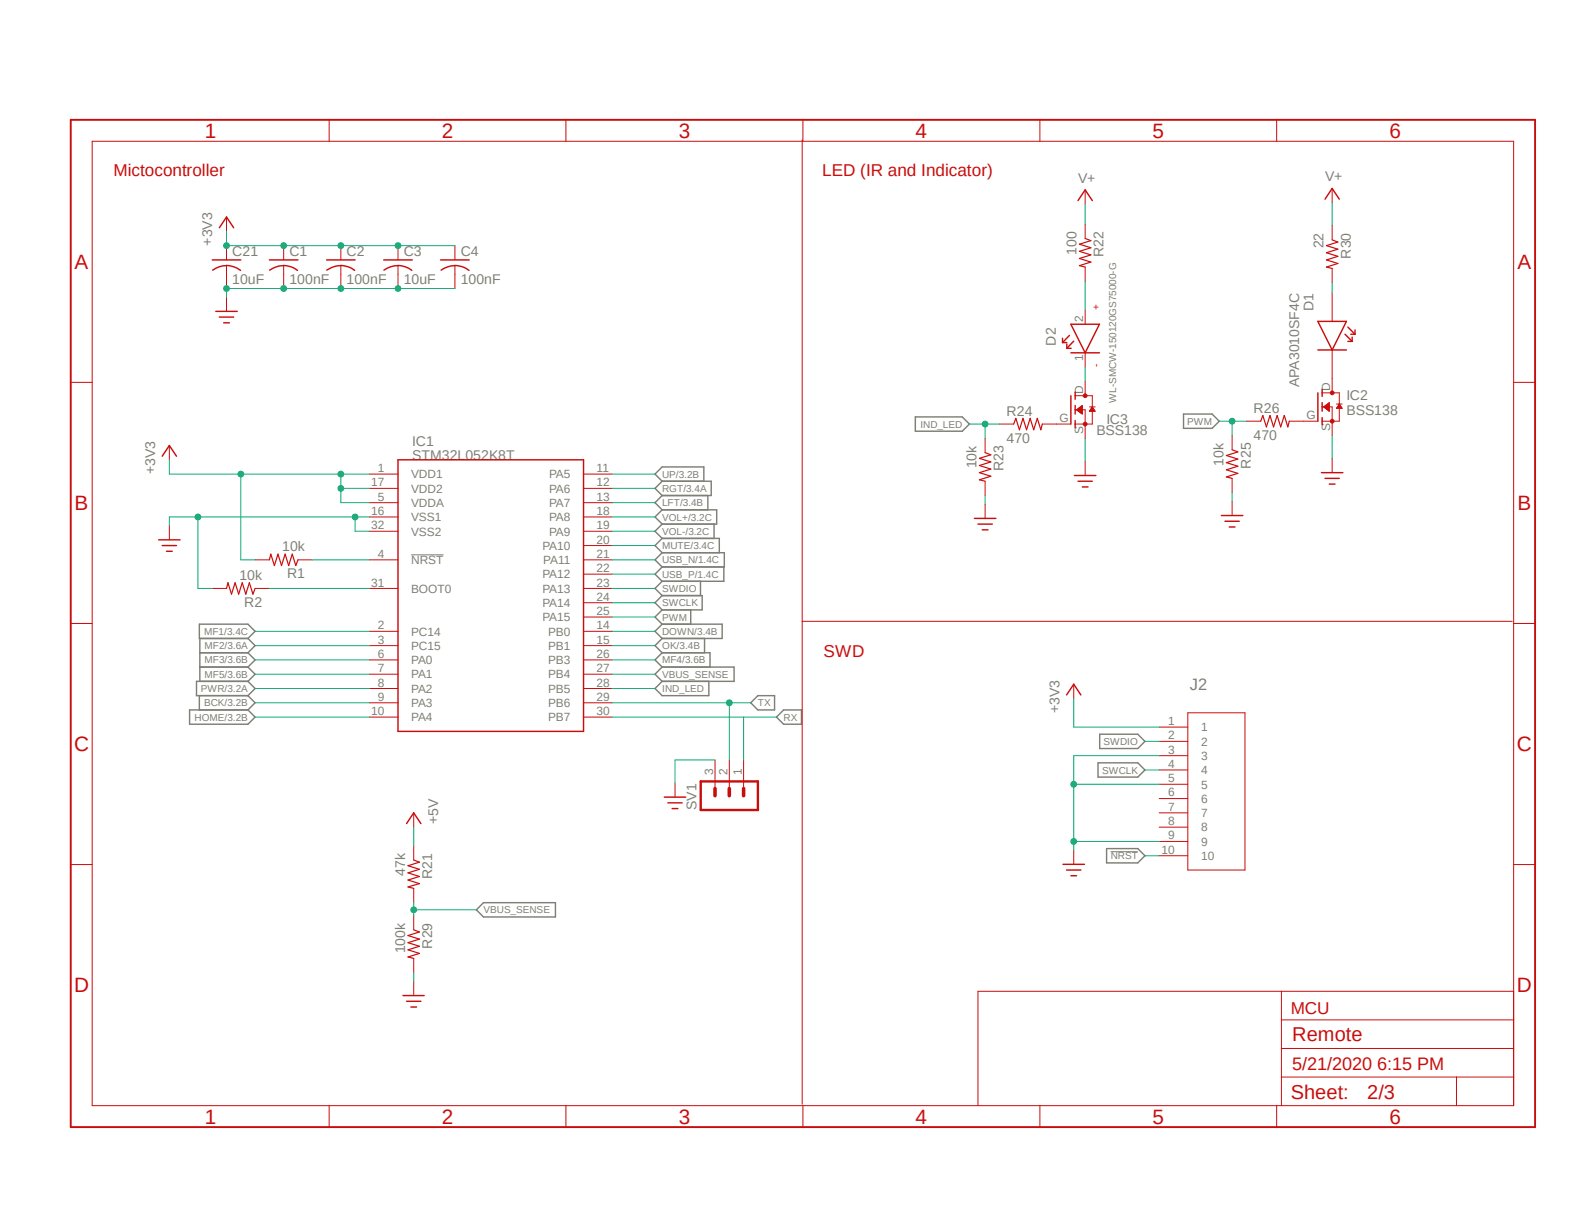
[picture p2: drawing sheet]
<svg xmlns="http://www.w3.org/2000/svg" width="279mm" height="216mm" viewBox="0 0 279 216" stroke-linecap="round" stroke-linejoin="round" font-family="sans-serif">
<path d="M12.1 21l261.1 179.8M273.2 21l-261.1 179.8" fill="none" stroke="#fff" stroke-width=".18"/>
<path d="M73.1 98.6h5.7M197.4 151.3h4.8" fill="none" stroke="#7e8075" stroke-width=".18"/>
<g fill="none" stroke="#7e8075" stroke-width=".25">
<path d="M162.7 74.1h8.3l1.3 1.3-1.3 1.2h-8.3zM210.4 73.6h5l1.3 1.2-1.3 1.3h-5zM117.7 85.5l-1.3-1.3 1.3-1.2h7.4v2.5M117.7 85.5h8.7v2.6h-8.7M117.7 85.5l-1.3 1.3 1.3 1.3M117.7 88.1l-1.3 1.2 1.3 1.3M117.7 90.6h9.7v2.5h-9.7M117.7 90.6l-1.3 1.3 1.3 1.2M117.7 93.1l-1.3 1.3 1.3 1.3M117.7 95.7h10.1v2.5M117.7 95.7l-1.3 1.2 1.3 1.3M117.7 98.2h11v2.6h-11"/>
<path d="M117.7 98.2l-1.3 1.3 1.3 1.3M125.8 88.1v2.5M126.9 93.1v2.6M35.4 110.9h8.7l1.2 1.3-1.2 1.3h-8.7zM35.5 118.5h8.6M35.5 116h8.6M35.5 113.5v7.6M44.1 116l1.2 1.3-1.2 1.2M44.1 113.5l1.2 1.2-1.2 1.3M44.1 118.5l1.2 1.3-1.2 1.3M117.7 110.9h10.7v2.6h-10.7M117.7 118.5h12.8v2.6h-12.8"/>
<path d="M117.7 116h8.5v2.5M117.7 100.8l-1.3 1.2 1.3 1.3M117.7 103.3l-1.3 1.3 1.3 1.2M117.7 105.8h7.1v2.6h-7.1M117.7 105.8l-1.3 1.3 1.3 1.3M117.7 108.4l-1.3 1.2 1.3 1.3M117.7 110.9l-1.3 1.3 1.3 1.3M117.7 113.5l-1.3 1.2 1.3 1.3M117.7 116l-1.3 1.3 1.3 1.2M117.7 118.5l-1.3 1.3 1.3 1.3M122.8 108.4v2.5M124.5 103.3v2.5"/>
<path d="M125.2 113.5v2.5M128.7 100.8v2.5h-11M33.7 126.2h10.4l1.2 1.2-1.2 1.3h-10.4zM35.4 123.6v2.6M44.1 121.1l1.2 1.2-1.2 1.3M44.1 121.1h-9.2v2.5h9.2M44.1 123.6l1.2 1.3-1.2 1.3M117.7 121.1l-1.3 1.2 1.3 1.3h8.3v-2.5M134.7 123.6h3v2.6h-3l-1.3-1.3zM138 127.4l1.3-1.2h3.2v2.5h-3.2zM195.2 135.6h7l1.3 1.2-1.3 1.3h-7zM195.5 130.5h6.7l1.3 1.2-1.3 1.3h-6.7z"/>
<path d="M196.7 150.8h5.5l1.3 1.3-1.3 1.2h-5.5zM85.9 160.4h12.8v2.5h-12.8l-1.2-1.2z"/>
</g>
<g fill="none" stroke="#c90d0c" stroke-width=".18">
<path d="M16.4 25.1h252.6v171.4h-252.6zM40.3 38.6v2.5M58.5 21.3v3.8M100.6 21.3v3.8M142.6 24.8v171.4M142.7 21.3v3.8M184.8 21.3v3.8M226.9 21.3v3.8M40.3 52.8v2.5M50.4 43.6v2.6M50.4 47.2v4.1M60.6 43.6v2.6"/>
<path d="M60.6 47.2v4.1M70.7 43.6v2.6M70.7 47.2v4.1M80.9 43.6v2.6M80.9 47.2v4.1M12.6 67.9h3.8M30.1 79.2v2.5M235 72.3h1.8v2.5M235 69.8h3v5h-3M237.5 71.8h1M269 67.9h3.8M30.1 93.4v2.5"/>
<path d="M45.3 99.5h2.6M53 99.5h2.5M65.7 84.2h5M65.7 86.8h5M65.7 89.3h5M65.7 91.9h5M65.7 94.4h5M65.7 99.5h5M103.7 84.2h5.1M103.7 86.8h5.1M103.7 89.3h5.1M103.7 91.9h5.1"/>
<path d="M103.7 94.4h5.1M103.7 99.5h5.1M103.7 96.9h5.1M12.6 110.8h3.8M37.7 104.6h2.6M45.3 104.6h2.6M65.7 104.6h5M65.7 112.2h5M65.7 114.7h5M65.7 117.3h5M65.7 119.8h5M103.7 104.6h5.1"/>
<path d="M103.7 112.2h5.1M103.7 114.7h5.1M103.7 117.3h5.1M103.7 119.8h5.1M103.7 102h5.1M103.7 107.1h5.1M103.7 109.6h5.1M142.6 110.4h126.2M269 110.8h3.8M65.7 122.3h5M65.7 124.9h5M65.7 127.4h5"/>
<path d="M103.7 122.3h5.1M103.7 124.9h5.1M103.7 127.4h5.1M12.6 153.6h3.8M269 153.6h3.8M227.8 176.1v20.4M269 176.1h-95.2v20.4M58.5 196.5v3.8M100.6 196.5v3.8M142.7 196.5v3.8M184.8 196.5v3.8M226.9 196.5v3.8"/>
<path d="M227.8 191.4h41.2M227.8 186.3h41.2M227.8 181.2h41.2M258.9 191.4v5.1"/>
</g>
<path d="M12.6 21.3h260.2v179h-260.2z" fill="none" stroke="#c90d0c" stroke-width=".34"/>
<g fill="none" stroke="#c90d0c" stroke-width=".25">
<path d="M38.4 55.3h3.8M39 40.5l1.3-1.9 1.2 1.9M39 56.3h2.5M39.8 57.4h1M47.9 46.2h5.1M50.4 47.2a4.2 4.2 0 0 1 2.5 .8M50.4 47.2a4.4 4.4 0 0 0-2.5 .8M58 46.2h5.1M60.6 47.2a4.2 4.2 0 0 1 2.4 .8M60.6 47.2a4.4 4.4 0 0 0-2.5 .8M68.2 46.2h5.1M70.7 47.2a4.2 4.2 0 0 1 2.5 .8"/>
<path d="M70.7 47.2a4.4 4.4 0 0 0-2.5 .8M78.3 46.2h5.1M80.9 47.2a4.2 4.2 0 0 1 2.5 .8M80.9 47.2a4.4 4.4 0 0 0-2.5 .8M234.2 69.8v5M235 69.2v1.2M235 71.5v1.6M235 74.2v1.3M28.2 95.9h3.8M28.8 81.1l1.3-1.9 1.3 1.9M28.8 96.9h2.6M29.6 98h1"/>
<path d="M70.7 81.7h33v48.3h-33z"/>
</g>
<path d="M47.9 99.5l.2-1 .7 2 .6-2 .6 2 .7-2 .6 2 .6-2 .7 2 .4-1M40.3 104.6l.2-1.1 .6 2.1 .7-2.1 .6 2.1 .7-2.1 .6 2.1 .6-2.1 .7 2.1 .3-1" fill="none" stroke="#c90d0c" stroke-width=".21"/>
<circle cx="236.8" cy="74.8" r=".33" fill="#c90d0c"/>
<circle cx="236.8" cy="74.8" r=".33" fill="none" stroke="#c90d0c" stroke-width=".18"/>
<circle cx="236.8" cy="69.8" r=".33" fill="#c90d0c"/>
<g fill="none" stroke="#c90d0c" stroke-width=".18">
<path d="M40.3 43.6v2.6M40.3 47.2v4.1M192.9 55.1v2.5M191.1 72.8h1.8v2.6M191.1 70.3h3v5.1h-3M192.9 62.7v2.5M193.6 72.3h1M231.7 74.8h2.5M235.2 72.3l1.1-.8v1.6zM235.3 72.3h1M235.4 72.4h.9M235.5 72.2h.8"/>
<path d="M235.5 72.5h.8M235.6 72.1h.7M235.6 72.6h.7M235.7 72h.6M235.8 72.7h.5M235.8 71.9h.5M235.9 72.8h.4M235.9 71.8h.4M236 72.9h.3M236.1 71.7h.2M236.1 73h.2M236.2 71.6h.1"/>
<path d="M236.2 73.1h.1M236.8 67.3v2.5M236.8 74.8v2.6M237.6 72.5h.9M237.6 72.4h.9M237.7 72.3h.7M237.7 72.3h.6M237.8 72.2h.5M237.9 72.1h.3M237.9 72h.3M238 71.9h.1M238 71.8l.5 .8h-1z"/>
<path d="M238 71.8l.1 .1M236.8 81.4v2.6M190.8 121.6v2.5M206 131.7h5.1M206 134.3h5.1M206 136.8h5.1M206 139.4h5.1M206 129.2h5.1M211.1 126.7h10.2v27.9h-10.2zM190.8 151v2.6M206 141.9h5.1M206 144.4h5.1"/>
<path d="M206 147h5.1M206 149.5h5.1M206 152.1h5.1"/>
<circle cx="236.8" cy="69.8" r=".33"/>
</g>
<g fill="none" stroke="#c90d0c" stroke-width=".25">
<path d="M37.7 46.2h5.1M40.3 47.2a4.5 4.5 0 0 1 2.5 .8M40.3 47.2a4.1 4.1 0 0 0-2.5 .8M190.1 59.6l-1.3 1.3M190.3 57.6h5.1l-2.5 5.1zM188.8 60.9h.8M188.8 60.1v.8M189.6 61.9h.8M189.6 61.1v.8M190.3 62.7h5.1M190.3 70.3v5.1M190.8 60.6l-1.2 1.3"/>
<path d="M191.1 69.7v1.3M191.1 72.1v1.5M191.1 74.7v1.3M234.9 84h3.8M235.5 85h2.5M236.3 86h1M189.6 123.5l1.2-1.9 1.3 1.9M188.9 153.6h3.8M189.6 154.6h2.5M190.3 155.6h1"/>
</g>
<circle cx="192.9" cy="75.4" r=".33" fill="#c90d0c"/>
<circle cx="192.9" cy="75.4" r=".33" fill="none" stroke="#c90d0c" stroke-width=".18"/>
<circle cx="192.9" cy="70.3" r=".33" fill="#c90d0c"/>
<g fill="none" stroke="#c90d0c" stroke-width=".18">
<path d="M192.9 33.7v2.6M192.9 39.8v2.6M236.8 33.5v2.5M192.9 47.5v2.5M236.8 40.1v2.5M236.8 47.7v2.5M236.8 52v5.1M175.1 77.9v2.5M177.6 75.4h2.6M185.3 75.4h5M191.3 72.8l1.1-.7v1.5zM191.4 72.9h1"/>
<path d="M191.4 72.8h1M191.5 73h.9M191.5 72.7h.9M191.6 72.6h.8M191.6 73.1h.8M191.7 72.5h.7M191.8 73.2h.6M191.9 72.4h.5M191.9 73.2h.5M192 72.3h.4M192 73.3h.4M192.1 73.4h.3"/>
<path d="M192.1 72.3h.3M192.2 72.2h.2M192.2 73.5h.2M192.3 72.1h.1M192.9 67.8v2.5M192.9 75.4v2.5M193.7 73h.9M193.8 72.9h.7M193.8 72.8h.6M193.9 72.7h.5M193.9 72.6h.4M194 72.5h.3"/>
<path d="M194.1 72.4h.1M194.1 72.3h.1M194.1 72.3l.5 .8h-1zM219 77.4v2.5M221.5 74.8h2.6M229.2 74.8h2.5M236.8 62.2v5.1M175.1 85.5v2.6M175.1 89.6v2.5M192.9 82v2.5M219 85v2.5M219 89.1v2.5"/>
<path d="M120 139.1v2.5M127.1 135v5.1M129.6 135v5.1M132.2 135v5.1M73.5 144.4v2.6M73.5 150.3v2.5M73.5 157.9v2.5M73.5 162.7v2.5M73.5 170.3v2.5M73.5 174.4v2.5"/>
<circle cx="192.9" cy="70.3" r=".33"/>
</g>
<path d="M192.9 42.4l1 .4-2 .6 2 .6-2 .7 2 .6-2 .6 2 .7-2 .6 1 .3M236.8 42.6l1 .4-2 .6 2 .7-2 .6 2 .7-2 .6 2 .6-2 .7 1 .2M180.2 75.4l.4-1.1 .6 2.1 .6-2.1 .7 2.1 .6-2.1 .6 2.1 .7-2.1 .6 2.1 .3-1M219 79.9l1 .4-2 .6 2 .7-2 .6 2 .6-2 .7 2 .6-2 .7 1 .2M224.1 74.8l.4-1 .6 2.1 .6-2.1 .7 2.1 .6-2.1 .6 2.1 .7-2.1 .6 2.1 .3-1.1M175.1 80.4l1 .4-2 .6 2 .7-2 .6 2 .7-2 .6 2 .6-2 .7 1 .2M73.5 152.8l1 .4-2 .6 2 .7-2 .6 2 .6-2 .7 2 .6-2 .6 1 .3M73.5 165.2l1 .4-2 .6 2 .7-2 .6 2 .6-2 .7 2 .6-2 .7 1 .2" fill="none" stroke="#c90d0c" stroke-width=".21"/>
<g fill="none" stroke="#c90d0c" stroke-width=".25">
<path d="M191.6 35.6l1.3-1.9 1.2 1.9M235.5 35.4l1.3-1.9 1.2 1.9M234.2 57.1h5.1l-2.5 5.1zM239.1 59.4l1.2 1.3M239.6 58.1l1.2 1.3M240.1 59.4h.7M240.3 59.9v.8M240.8 58.6v.8M234.2 62.2h5.1M239.6 60.7h.7M173.2 92.1h3.8M173.8 93.1h2.6"/>
<path d="M174.6 94.1h1M191 84.5h3.8M191.6 85.5h2.5M192.4 86.5h1M217.1 91.6h3.8M217.7 92.6h2.6M218.5 93.6h1M72.3 146.3l1.2-1.9 1.3 1.9M118.1 141.6h3.8M118.7 142.7h2.5M119.5 143.7h1M71.6 176.9h3.8"/>
<path d="M72.3 177.9h2.5M73 178.9h1"/>
</g>
<path d="M124.5 138.9h10.2v5h-10.2z" fill="none" stroke="#c90d0c" stroke-width=".42"/>
<path d="M127.1 140.1v1.3M129.6 140.1v1.3M132.2 140.1v1.3" fill="none" stroke="#c90d0c" stroke-width=".64"/>
<path d="M30.1 81.7v2.5h35.6M60.6 86.8h5.1M60.6 84.2v5.1h5.1" fill="none" stroke="#0dab76" stroke-width=".18"/>
<circle cx="60.6" cy="86.8" r=".51" fill="#0dab76"/>
<circle cx="60.6" cy="86.8" r=".51" fill="none" stroke="#0dab76" stroke-width=".18"/>
<circle cx="60.6" cy="84.2" r=".51" fill="#0dab76"/>
<g fill="none" stroke="#0dab76" stroke-width=".18">
<path d="M42.8 84.2v15.3h2.5"/>
<circle cx="60.6" cy="84.2" r=".51"/>
</g>
<circle cx="42.8" cy="84.2" r=".51" fill="#0dab76"/>
<g fill="none" stroke="#0dab76" stroke-width=".18">
<path d="M40.3 41.1v2.5h20.3"/>
<circle cx="42.8" cy="84.2" r=".51"/>
</g>
<circle cx="50.4" cy="43.6" r=".51" fill="#0dab76"/>
<g fill="none" stroke="#0dab76" stroke-width=".18">
<path d="M60.6 43.6h10.1"/>
<circle cx="50.4" cy="43.6" r=".51"/>
</g>
<circle cx="60.6" cy="43.6" r=".51" fill="#0dab76"/>
<g fill="none" stroke="#0dab76" stroke-width=".18">
<path d="M70.7 43.6h10.2"/>
<circle cx="60.6" cy="43.6" r=".51"/>
</g>
<circle cx="70.7" cy="43.6" r=".51" fill="#0dab76"/>
<circle cx="70.7" cy="43.6" r=".51" fill="none" stroke="#0dab76" stroke-width=".18"/>
<circle cx="40.3" cy="43.6" r=".51" fill="#0dab76"/>
<g fill="none" stroke="#0dab76" stroke-width=".18">
<path d="M63.1 91.9v2.5h2.6M65.7 91.9h-35.6v1.5M190.8 124.1v5.1h15.2"/>
<circle cx="40.3" cy="43.6" r=".51"/>
</g>
<circle cx="63.1" cy="91.9" r=".51" fill="#0dab76"/>
<g fill="none" stroke="#0dab76" stroke-width=".18">
<path d="M35.2 91.9v12.7h2.5"/>
<circle cx="63.1" cy="91.9" r=".51"/>
</g>
<circle cx="35.2" cy="91.9" r=".51" fill="#0dab76"/>
<g fill="none" stroke="#0dab76" stroke-width=".18">
<path d="M60.6 51.3h-20.3v1.5"/>
<circle cx="35.2" cy="91.9" r=".51"/>
</g>
<circle cx="50.4" cy="51.3" r=".51" fill="#0dab76"/>
<g fill="none" stroke="#0dab76" stroke-width=".18">
<path d="M60.6 51.3h10.1"/>
<circle cx="50.4" cy="51.3" r=".51"/>
</g>
<circle cx="60.6" cy="51.3" r=".51" fill="#0dab76"/>
<g fill="none" stroke="#0dab76" stroke-width=".18">
<path d="M70.7 51.3h10.2"/>
<circle cx="60.6" cy="51.3" r=".51"/>
</g>
<circle cx="70.7" cy="51.3" r=".51" fill="#0dab76"/>
<circle cx="70.7" cy="51.3" r=".51" fill="none" stroke="#0dab76" stroke-width=".18"/>
<circle cx="40.3" cy="51.3" r=".51" fill="#0dab76"/>
<g fill="none" stroke="#0dab76" stroke-width=".18">
<path d="M236.8 77.4v4M206 139.4h-15.2v11.6M190.8 149.5h15.2"/>
<circle cx="40.3" cy="51.3" r=".51"/>
</g>
<circle cx="190.8" cy="149.5" r=".51" fill="#0dab76"/>
<g fill="none" stroke="#0dab76" stroke-width=".18">
<path d="M206 134.3h-15.2v5.1"/>
<circle cx="190.8" cy="149.5" r=".51"/>
</g>
<circle cx="190.8" cy="139.4" r=".51" fill="#0dab76"/>
<g fill="none" stroke="#0dab76" stroke-width=".18">
<path d="M192.9 77.9v4.1M216.7 74.8h4.8M219 74.8v2.6M108.8 84.2h7.6M108.8 86.8h7.6M108.8 89.3h7.6M108.8 91.9h7.6M108.8 94.4h7.6M108.8 96.9h7.6M108.8 99.5h7.6M175.1 88.1v1.5M219 87.5v1.6"/>
<path d="M45.3 112.2h20.4M45.3 117.3h20.4M47.9 104.6h17.8M108.8 104.6h7.6M108.8 102h7.6M108.8 107.1h7.6M108.8 109.6h7.6M45.3 122.3h20.4M45.3 124.9h20.4M45.3 127.4h20.4M127.1 135h-7.1v4.1M203.5 131.7h2.5"/>
<path d="M203.5 136.8h2.5M73.5 172.8v1.6"/>
<circle cx="190.8" cy="139.4" r=".51"/>
</g>
<circle cx="219" cy="74.8" r=".51" fill="#0dab76"/>
<g fill="none" stroke="#0dab76" stroke-width=".18">
<path d="M172.3 75.4h5.3M175.1 75.4v2.5M108.8 112.2h7.6M108.8 114.7h7.6M108.8 122.3h7.6"/>
<circle cx="219" cy="74.8" r=".51"/>
</g>
<circle cx="175.1" cy="75.4" r=".51" fill="#0dab76"/>
<g fill="none" stroke="#0dab76" stroke-width=".18">
<path d="M108.8 124.9h24.6M129.6 124.9v10.1"/>
<circle cx="175.1" cy="75.4" r=".51"/>
</g>
<circle cx="129.6" cy="124.9" r=".51" fill="#0dab76"/>
<g fill="none" stroke="#0dab76" stroke-width=".18">
<path d="M45.3 114.7h20.4M108.8 117.3h7.6M108.8 119.8h7.6M108.8 127.4h29.2M132.2 127.4v7.6M73.5 160.4v2.3M73.5 161.7h11.2"/>
<circle cx="129.6" cy="124.9" r=".51"/>
</g>
<circle cx="73.5" cy="161.7" r=".51" fill="#0dab76"/>
<g fill="none" stroke="#0dab76" stroke-width=".18">
<path d="M192.9 36.3v3.5M236.8 36v4.1M192.9 50v5.1M236.8 50.2v1.8M192.9 65.2v2.6M55.5 99.5h10.2M45.3 119.8h20.4M73.5 147v3.3M203.5 152.1h2.5"/>
<circle cx="73.5" cy="161.7" r=".51"/>
</g>
<g font-size="3.7" fill="#c90d0c">
<text x="36.4" y="24.5">1</text>
<text x="78.5" y="24.5">2</text>
<text x="120.6" y="24.5">3</text>
<text x="162.7" y="24.5">4</text>
<text x="204.8" y="24.5">5</text>
<text x="247" y="24.5">6</text>
<text x="13.3" y="47.8">A</text>
<text x="269.7" y="47.8">A</text>
<text x="13.3" y="90.7">B</text>
<text x="269.7" y="90.7">B</text>
<text x="13.2" y="133.5">C</text>
<text x="269.6" y="133.5">C</text>
<text x="13.2" y="176.4">D</text>
<text x="269.6" y="176.4">D</text>
<text x="36.4" y="199.7">1</text>
<text x="78.5" y="199.7">2</text>
<text x="120.6" y="199.7">3</text>
<text x="162.7" y="199.7">4</text>
<text x="204.8" y="199.7">5</text>
<text x="247" y="199.7">6</text>
</g>
<g font-size="3.6" fill="#c90d0c">
<text x="229.7" y="185">Remote</text>
<text x="229.4" y="195.3">Sheet:</text>
<text x="243" y="195.2">2/3</text>
</g>
<text font-size="3.2" fill="#c90d0c" x="229.7" y="190.1">5/21/2020 6:15 PM</text>
<g font-size="3" fill="#c90d0c">
<text x="20.2" y="31.2">Mictocontroller</text>
<text x="146.1" y="31.2">LED (IR and Indicator)</text>
<text x="146.4" y="116.8">SWD</text>
<text x="229.4" y="180.2">MCU</text>
</g>
<text font-size="2.9" fill="#7e8075" x="211.5" y="122.6">J2</text>
<g font-size="2.5" fill="#7e8075">
<text x="191.6" y="32.5">V+</text>
<text x="235.5" y="32.2">V+</text>
<text x="37.7" y="43.6" transform="rotate(-90 37.7 43.6)">+3V3</text>
<text x="41.3" y="45.6">C21</text>
<text x="51.4" y="45.6">C1</text>
<text x="61.6" y="45.6">C2</text>
<text x="71.8" y="45.6">C3</text>
<text x="81.9" y="45.6">C4</text>
<text x="191.3" y="45.3" transform="rotate(-90 191.3 45.3)">100</text>
<text x="196.1" y="45.7" transform="rotate(-90 196.1 45.7)">R22</text>
<text x="235.2" y="44.2" transform="rotate(-90 235.2 44.2)">22</text>
<text x="240.1" y="46" transform="rotate(-90 240.1 46)">R30</text>
<text x="41.3" y="50.4">10uF</text>
<text x="51.4" y="50.4">100nF</text>
<text x="61.6" y="50.4">100nF</text>
<text x="71.8" y="50.4">10uF</text>
<text x="81.9" y="50.4">100nF</text>
<text x="233.5" y="55.2" transform="rotate(-90 233.5 55.2)">D1</text>
<text x="187.7" y="61.4" transform="rotate(-90 187.7 61.4)">D2</text>
<text x="230.9" y="68.8" transform="rotate(-90 230.9 68.8)">APA3010SF4C</text>
<text x="239.3" y="71">IC2</text>
<text x="178.9" y="73.9">R24</text>
<text x="194.9" y="77.4">BSS138</text>
<text x="196.6" y="75.4">IC3</text>
<text x="222.8" y="73.4">R26</text>
<text x="239.3" y="73.8">BSS138</text>
<text x="73.3" y="81.7">STM32L052K8T</text>
<text x="73.3" y="79.2">IC1</text>
<text x="173.6" y="83.2" transform="rotate(-90 173.6 83.2)">10k</text>
<text x="178.4" y="83.8" transform="rotate(-90 178.4 83.8)">R23</text>
<text x="178.9" y="78.7">470</text>
<text x="217.5" y="82.7" transform="rotate(-90 217.5 82.7)">10k</text>
<text x="222.3" y="83.3" transform="rotate(-90 222.3 83.3)">R25</text>
<text x="222.8" y="78.1">470</text>
<text x="27.6" y="84.2" transform="rotate(-90 27.6 84.2)">+3V3</text>
<text x="50.2" y="98">10k</text>
<text x="42.5" y="103">10k</text>
<text x="43.4" y="107.9">R2</text>
<text x="51" y="102.8">R1</text>
<text x="188.3" y="126.7" transform="rotate(-90 188.3 126.7)">+3V3</text>
<text x="123.8" y="143.9" transform="rotate(-90 123.8 143.9)">SV1</text>
<text x="77.9" y="146.4" transform="rotate(-90 77.9 146.4)">+5V</text>
<text x="72" y="155.6" transform="rotate(-90 72 155.6)">47k</text>
<text x="76.8" y="156.2" transform="rotate(-90 76.8 156.2)">R21</text>
<text x="72" y="169.4" transform="rotate(-90 72 169.4)">100k</text>
<text x="76.8" y="168.6" transform="rotate(-90 76.8 168.6)">R29</text>
</g>
<g font-size="2.1" fill="#7e8075">
<text x="192.5" y="57.2" transform="rotate(-90 192.5 57.2)">2</text>
<text x="192.5" y="64.2" transform="rotate(-90 192.5 64.2)">1</text>
<text x="192.5" y="69.9" transform="rotate(-90 192.5 69.9)">D</text>
<text x="236.4" y="69.4" transform="rotate(-90 236.4 69.4)">D</text>
<text x="188.3" y="75">G</text>
<text x="192.5" y="77.1" transform="rotate(-90 192.5 77.1)">S</text>
<text x="232.2" y="74.5">G</text>
<text x="236.4" y="76.6" transform="rotate(-90 236.4 76.6)">S</text>
<text x="67.2" y="83.9">1</text>
<text x="106" y="83.9">11</text>
<text x="66" y="86.4">17</text>
<text x="67.2" y="89">5</text>
<text x="73.1" y="85">VDD1</text>
<text x="73.1" y="87.5">VDD2</text>
<text x="97.6" y="85">PA5</text>
<text x="97.6" y="87.5">PA6</text>
<text x="106" y="86.4">12</text>
<text x="106" y="89">13</text>
<text x="66" y="91.5">16</text>
<text x="66" y="94.1">32</text>
<text x="73.1" y="90.1">VDDA</text>
<text x="73.1" y="92.6">VSS1</text>
<text x="73.1" y="95.2">VSS2</text>
<text x="97.6" y="90.1">PA7</text>
<text x="97.6" y="92.6">PA8</text>
<text x="97.6" y="95.2">PA9</text>
<text x="106" y="91.5">18</text>
<text x="106" y="94.1">19</text>
<text x="67.2" y="99.1">4</text>
<text x="73.1" y="100.2">NRST</text>
<text x="96.4" y="97.7">PA10</text>
<text x="96.6" y="100.2">PA11</text>
<text x="106" y="96.6">20</text>
<text x="106" y="99.1">21</text>
<text x="106" y="101.7">22</text>
<text x="66" y="104.2">31</text>
<text x="73.1" y="105.3">BOOT0</text>
<text x="96.4" y="102.8">PA12</text>
<text x="96.4" y="105.3">PA13</text>
<text x="96.4" y="107.9">PA14</text>
<text x="106" y="104.2">23</text>
<text x="106" y="106.8">24</text>
<text x="67.2" y="111.8">2</text>
<text x="73.1" y="112.9">PC14</text>
<text x="96.4" y="110.4">PA15</text>
<text x="97.4" y="112.9">PB0</text>
<text x="106" y="109.3">25</text>
<text x="106" y="111.8">14</text>
<text x="67.2" y="114.4">3</text>
<text x="67.2" y="116.9">6</text>
<text x="67.2" y="119.5">7</text>
<text x="73.1" y="115.5">PC15</text>
<text x="73.1" y="118">PA0</text>
<text x="97.4" y="115.5">PB1</text>
<text x="97.4" y="118">PB3</text>
<text x="106" y="114.4">15</text>
<text x="106" y="116.9">26</text>
<text x="106" y="119.5">27</text>
<text x="67.2" y="122">8</text>
<text x="67.2" y="124.5">9</text>
<text x="73.1" y="120.6">PA1</text>
<text x="73.1" y="123.1">PA2</text>
<text x="73.1" y="125.6">PA3</text>
<text x="97.4" y="120.6">PB4</text>
<text x="97.4" y="123.1">PB5</text>
<text x="97.4" y="125.6">PB6</text>
<text x="106" y="122">28</text>
<text x="106" y="124.5">29</text>
<text x="66" y="127">10</text>
<text x="73.1" y="128.2">PA4</text>
<text x="97.4" y="128.2">PB7</text>
<text x="106" y="127">30</text>
<text x="207.6" y="131.4">2</text>
<text x="207.6" y="128.8">1</text>
<text x="213.5" y="130">1</text>
<text x="126.7" y="137.8" transform="rotate(-90 126.7 137.8)">3</text>
<text x="129.3" y="137.8" transform="rotate(-90 129.3 137.8)">2</text>
<text x="131.8" y="137.8" transform="rotate(-90 131.8 137.8)">1</text>
<text x="207.6" y="133.9">3</text>
<text x="207.6" y="136.4">4</text>
<text x="213.5" y="132.5">2</text>
<text x="213.5" y="135">3</text>
<text x="213.5" y="137.6">4</text>
<text x="207.6" y="139">5</text>
<text x="207.6" y="141.5">6</text>
<text x="213.5" y="140.1">5</text>
<text x="213.5" y="142.7">6</text>
<text x="207.6" y="144.1">7</text>
<text x="207.6" y="146.6">8</text>
<text x="207.6" y="149.1">9</text>
<text x="213.5" y="145.2">7</text>
<text x="213.5" y="147.7">8</text>
<text x="206.4" y="151.7">10</text>
<text x="213.5" y="150.3">9</text>
<text x="213.5" y="152.8">10</text>
</g>
<g font-size="1.8" fill="#c90d0c">
<text x="195.4" y="55.1" transform="rotate(-90 195.4 55.1)">+</text>
<text x="195.4" y="65.2" transform="rotate(-90 195.4 65.2)">-</text>
</g>
<g font-size="1.8" fill="#7e8075">
<text x="198.4" y="71.5" transform="rotate(-90 198.4 71.5)">WL-SMCW-150120GS75000-G</text>
<text x="163.6" y="76">IND_LED</text>
<text x="211" y="75.5">PWM</text>
<text x="117.7" y="84.9">UP/3.2B</text>
<text x="117.7" y="87.4">RGT/3.4A</text>
<text x="117.7" y="90">LFT/3.4B</text>
<text x="117.7" y="92.5">VOL+/3.2C</text>
<text x="117.7" y="95">VOL-/3.2C</text>
<text x="117.7" y="97.6">MUTE/3.4C</text>
<text x="117.7" y="100.1">USB_N/1.4C</text>
<text x="117.7" y="102.7">USB_P/1.4C</text>
<text x="117.7" y="105.2">SWDIO</text>
<text x="117.7" y="107.7">SWCLK</text>
<text x="36.3" y="112.8">MF1/3.4C</text>
<text x="117.7" y="110.3">PWM</text>
<text x="117.7" y="112.8">DOWN/3.4B</text>
<text x="36.4" y="117.9">MF3/3.6B</text>
<text x="36.4" y="115.4">MF2/3.6A</text>
<text x="117.7" y="115.4">OK/3.4B</text>
<text x="117.7" y="117.9">MF4/3.6B</text>
<text x="35.7" y="123">PWR/3.2A</text>
<text x="36.3" y="125.5">BCK/3.2B</text>
<text x="36.4" y="120.4">MF5/3.6B</text>
<text x="117.7" y="123">IND_LED</text>
<text x="117.7" y="120.4">VBUS_SENSE</text>
<text x="134.7" y="125.5">TX</text>
<text x="34.6" y="128.1">HOME/3.2B</text>
<text x="139.3" y="128.1">RX</text>
<text x="195.9" y="137.5">SWCLK</text>
<text x="196.1" y="132.4">SWDIO</text>
<text x="197.4" y="152.7">NRST</text>
<text x="85.9" y="162.3">VBUS_SENSE</text>
</g>
</svg>
